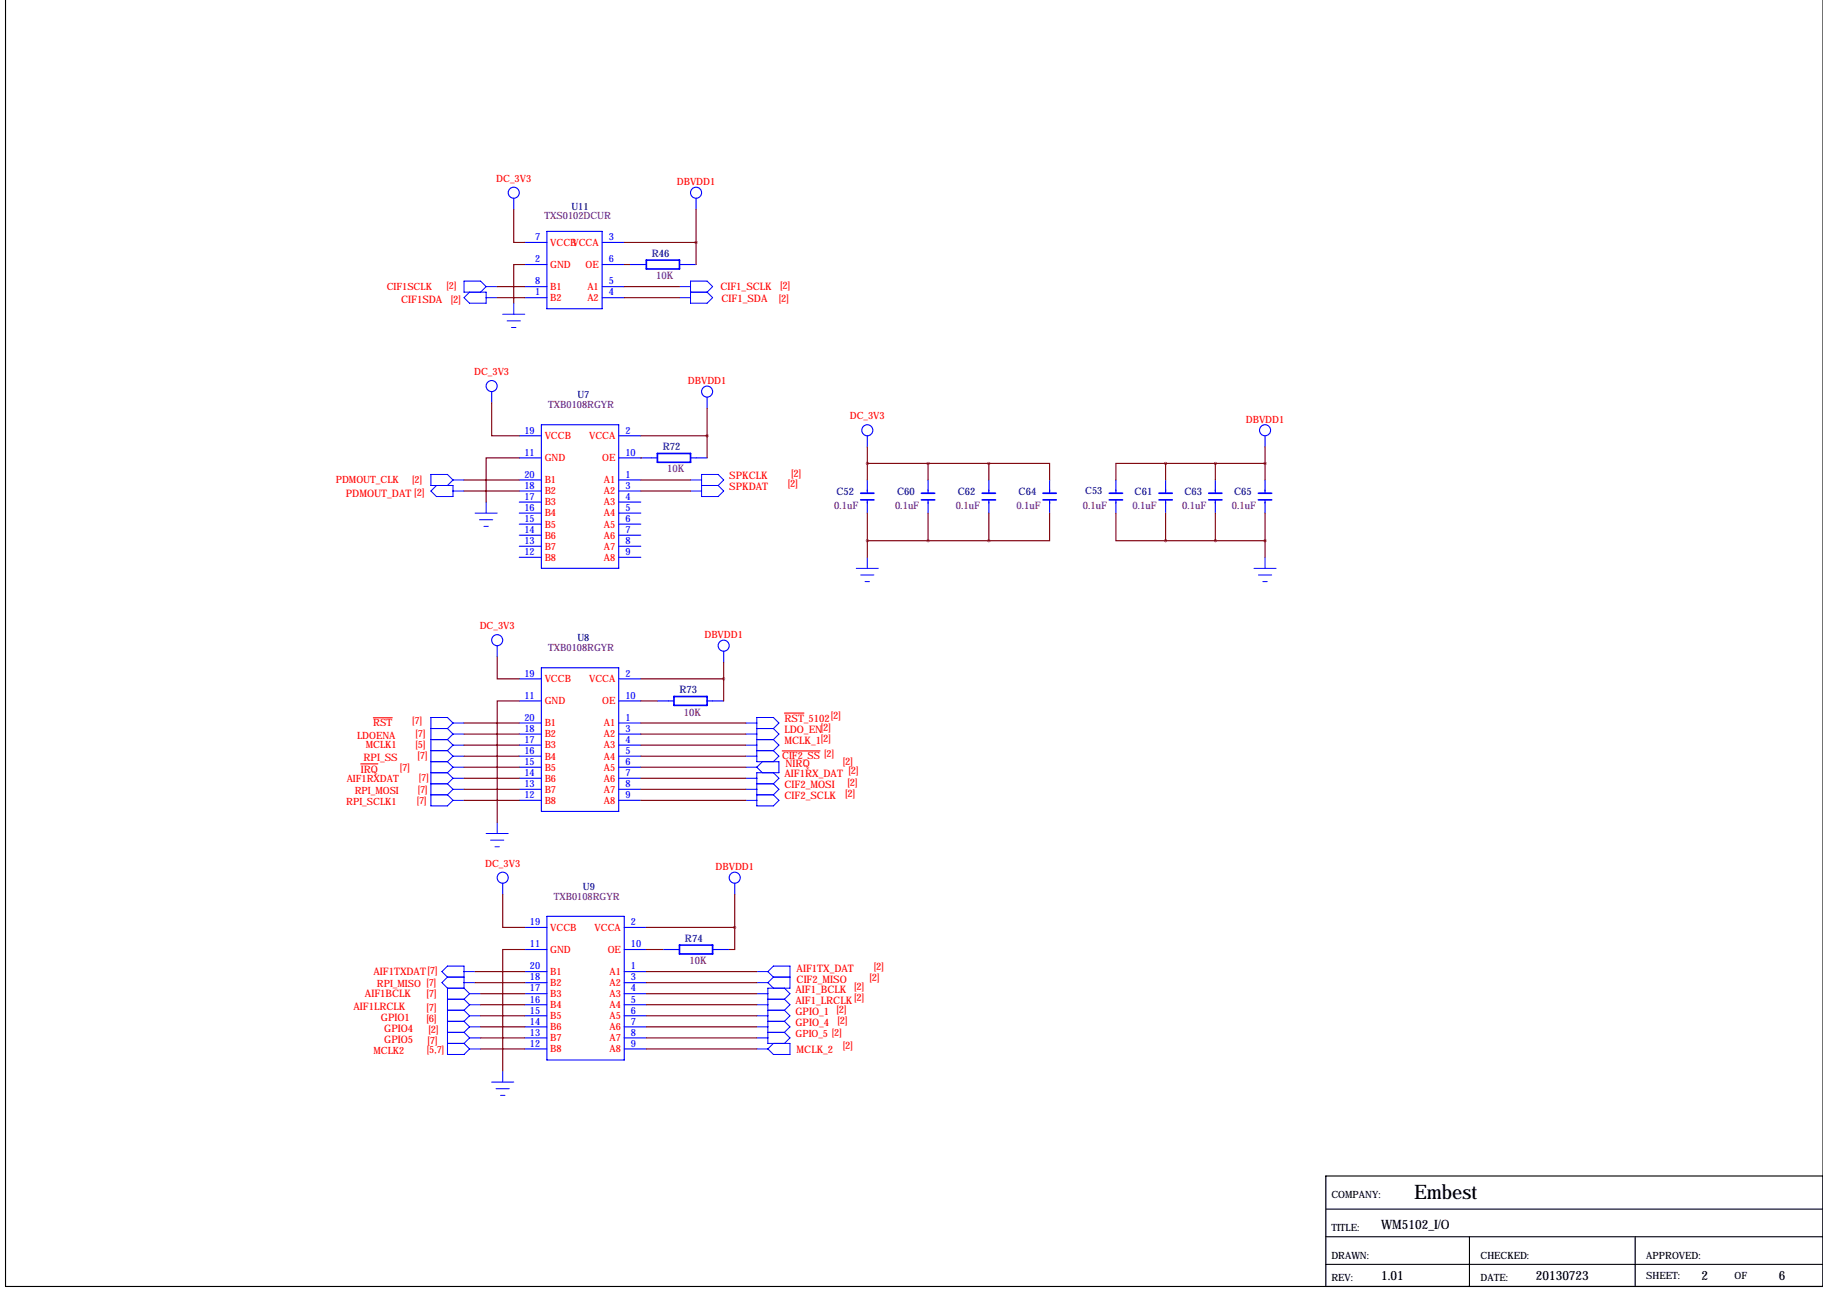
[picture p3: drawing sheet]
<svg xmlns="http://www.w3.org/2000/svg" width="419mm" height="297mm" viewBox="0 0 419 297" stroke-linecap="round" stroke-linejoin="round" font-family="sans-serif">
<path d="M419.1 -.1v295.9h-417.8v-295.9M304.8 278h114.3M419.1 270.4h-114.3v25.4M304.8 290.7h114.3M304.8 284.3h114.3M337.8 284.3v11.5M375.9 284.3v11.5" fill="none" stroke="#000" stroke-width=".25"/>
<g fill="none" stroke="#00f" stroke-width=".38">
<path d="M148.6 59.8h7.6v2h-7.6zM151.1 104.3h7.6v2h-7.6zM197.9 114.9h3M197.9 113.4h3M211.8 114.9h3.1M211.8 113.4h3.1M225.8 114.9h3.1M225.8 113.4h3.1M239.8 114.9h3M239.8 113.4h3M255 114.9h3.1M255 113.4h3.1"/>
<path d="M266.4 114.9h3.1M266.4 113.4h3.1M277.9 114.9h3M277.9 113.4h3M289.3 114.9h3.1M289.3 113.4h3.1M154.9 160.1h7.7v2.1h-7.7zM156.2 217.3h7.6v2h-7.6z"/>
</g>
<g fill="none" stroke="#00f" stroke-width=".25">
<path d="M118.1 45.6v2.5M120.6 55.7h5.1M125.7 53.2h12.7v17.8h-12.7zM138.4 55.7h5.1M160 45.6v2.5M120.6 60.8h5.1M120.6 65.9h5.1M120.6 68.4h5.1M138.4 60.8h5.1M138.4 65.9h5.1M138.4 68.4h5.1M144.8 60.8h3.8"/>
<path d="M156.2 60.8h3.8M113 90v2.6M124.5 97.6h17.7v33.1h-17.7zM162.6 91.3v2.5M119.4 105.3h5.1M119.4 100.2h5.1M119.4 110.3h5.1M119.4 112.9h5.1M119.4 115.4h5.1M119.4 118h5.1M142.2 105.3h8.9M142.2 100.2h5.1"/>
<path d="M142.2 110.3h5.1M142.2 112.9h5.1M142.2 115.4h5.1M142.2 118h5.1M158.7 105.3h3.9M199.4 100.2v2.5M199.4 110.3v3.1M199.4 114.9v3.1M213.4 110.3v3.1M213.4 114.9v3.1M227.3 110.3v3.1M227.3 114.9v3.1"/>
<path d="M241.3 110.3v3.1M241.3 114.9v3.1M256.5 110.3v3.1M256.5 114.9v3.1M268 110.3v3.1M268 114.9v3.1M279.4 110.3v3.1M279.4 114.9v3.1M290.8 100.2v2.5M290.8 110.3v3.1M290.8 114.9v3.1M119.4 120.5h5.1"/>
<path d="M119.4 123h5.1M119.4 125.6h5.1M119.4 128.1h5.1M142.2 120.5h5.1M142.2 123h5.1M142.2 125.6h5.1M142.2 128.1h5.1M114.3 148.4v2.6M119.4 156.1h5.1M124.5 153.5h17.7v33h-17.7zM142.2 156.1h5.1M166.4 149.7v2.6"/>
<path d="M119.4 161.1h5.1M119.4 166.2h5.1M119.4 168.8h5.1M119.4 171.3h5.1M119.4 173.8h5.1M119.4 176.4h5.1M119.4 178.9h5.1M142.2 161.1h5.1M142.2 166.2h5.1M142.2 168.8h5.1M142.2 171.3h5.1M142.2 173.8h5.1"/>
<path d="M142.2 176.4h5.1M142.2 178.9h5.1M151.1 161.1h3.8M162.6 161.1h3.8M119.4 181.5h5.1M119.4 184h5.1M142.2 181.5h5.1M142.2 184h5.1M115.6 203.1v2.5M120.6 218.3h5.1M120.6 213.2h5.1M125.7 210.7h17.8v33h-17.8z"/>
<path d="M143.5 218.3h5.1M143.5 213.2h5.1M152.4 218.3h3.8M163.8 218.3h3.8M168.9 203.1v2.5M120.6 223.4h5.1M120.6 225.9h5.1M120.6 228.5h5.1M120.6 231h5.1M120.6 233.5h5.1M120.6 236.1h5.1M120.6 238.6h5.1"/>
<path d="M143.5 223.4h5.1M143.5 225.9h5.1M143.5 228.5h5.1M143.5 231h5.1M143.5 233.5h5.1M143.5 236.1h5.1M143.5 238.6h5.1M120.6 241.2h5.1M143.5 241.2h5.1"/>
<circle cx="118.1" cy="44.3" r="1.27"/>
<circle cx="160" cy="44.3" r="1.27"/>
<circle cx="113" cy="88.8" r="1.27"/>
<circle cx="162.6" cy="90" r="1.27"/>
<circle cx="199.4" cy="98.9" r="1.27"/>
<circle cx="290.8" cy="98.9" r="1.27"/>
<circle cx="114.3" cy="147.2" r="1.27"/>
<circle cx="166.4" cy="148.4" r="1.27"/>
<circle cx="115.6" cy="201.8" r="1.27"/>
<circle cx="168.9" cy="201.8" r="1.27"/>
</g>
<g fill="none" stroke="#00f" stroke-width=".23">
<path d="M111.8 65.9h2.5M111.8 65.9l-1.3-1.3h-3.8v2.6h5.1v2.5h-3.9l-1.2-1.3 1.2-1.2M111.8 68.4h2.5M111.8 65.9l-1.3 1.3M115.6 72.2h5M116.6 73.8h3M117.6 75.3h1M118.1 69.7v2.5M156.2 65.9h2.5M156.2 68.4h2.5M158.7 64.6h3.9l1.2 1.3-1.2 1.3 1.2 1.2-1.2 1.3h-3.9zM158.7 67.2h3.9"/>
<path d="M104.1 110.3h2.6M104.1 110.3l-1.2-1.2h-3.8v2.5h5v2.6h-3.8l-1.2-1.3 1.2-1.3M104.1 112.9h2.6M104.1 110.3l-1.2 1.3M109.2 118h5.1M110.2 119.5h3.1M111.8 115.4v2.6M158.7 110.3h2.6M158.7 112.9h2.6M161.3 109.1h3.8l1.3 1.2-1.3 1.3 1.3 1.3-1.3 1.3h-3.8zM161.3 111.6h3.8M111.3 121h1"/>
<path d="M196.8 130.7h5.1M197.9 132.2h3M198.9 133.7h1M199.4 128.1v2.6M288.3 130.7h5.1M289.3 132.2h3.1M290.3 133.7h1M290.8 128.1v2.6M99.1 172.6h3.8M99.1 175.1h3.8M99.1 170h3.8M99.1 167.5h3.8"/>
<path d="M99.1 177.7h3.8M102.9 177.7l1.2 1.2M102.9 175.1l1.2 1.3M102.9 167.5l1.2 1.3M102.9 170l1.2 1.3M102.9 172.6l1.2 1.2M104.1 166.2l-1.2-1.2h-3.8v20.3h3.8l1.2-1.3M104.1 173.8h2.6M104.1 171.3h2.6M104.1 168.8h2.6M104.1 166.2h2.6M104.1 176.4h2.6"/>
<path d="M104.1 178.9h2.6M104.1 178.9l-1.2 1.3M104.1 176.4l-1.2 1.3M104.1 166.2l-1.2 1.3M104.1 168.8l-1.2 1.2M104.1 171.3l-1.2 1.3M104.1 173.8l-1.2 1.3M171.4 173.8h2.6M171.4 171.3h2.6M171.4 168.8h2.6M171.4 166.2h2.6M171.4 176.4h2.6"/>
<path d="M171.4 178.9h2.6M174 172.6h3.8M174 170h3.8M174 167.5h3.8M174 176.4l1.3 1.3M175.3 175.1l-1.3 1.3M177.8 167.5l1.3-1.3-1.3-1.2h-3.8v10.1h5.1v2.6h-5.1v7.6h3.8l1.3-1.3-1.3-1.3M177.8 172.6l1.3 1.2-1.3 1.3M177.8 170l1.3 1.3-1.3 1.3M177.8 167.5l1.3 1.3-1.3 1.2M177.8 177.7l1.3 1.2-1.3 1.3M99.1 180.2h3.8"/>
<path d="M99.1 182.7h3.8M102.9 180.2l1.2 1.3M102.9 182.7l1.2 1.3M104.1 181.5h2.6M104.1 184h2.6M104.1 181.5l-1.2 1.2M111.8 191.6h5M112.8 193.2h3M113.8 194.7h1M114.3 189.1v2.5M171.4 181.5h2.6M171.4 184h2.6"/>
<path d="M174 180.2h3.8M174 182.7h3.8M177.8 180.2l1.3 1.3-1.3 1.2M102.9 224.6l-1.3-1.2 1.3-1.3h3.8v5.1M102.9 224.6h3.8M102.9 227.2h3.8M102.9 224.6l-1.3 1.3 1.3 1.3M102.9 229.7h3.8M102.9 232.3h3.8M102.9 234.8h3.8M102.9 237.3h3.8M102.9 239.9h3.8"/>
<path d="M102.9 227.2v15.2h3.8l1.2-1.2M106.7 223.4h2.5M106.7 225.9h2.5M106.7 239.9l1.2 1.3M106.7 237.3l1.2 1.3M106.7 234.8l1.2 1.3M106.7 232.3l1.2 1.2M106.7 229.7l1.2 1.3M106.7 227.2l1.2 1.3M107.9 228.5h2.6M107.9 231h2.6M107.9 233.5h2.6"/>
<path d="M107.9 236.1h2.6M107.9 238.6h2.6M107.9 238.6l-1.2 1.3M107.9 236.1l-1.2 1.2M107.9 233.5l-1.2 1.3M107.9 231l-1.2 1.3M107.9 228.5l-1.2 1.2M174 223.4h2.5M174 225.9h2.5M174 228.5h2.5M174 231h2.5M174 233.5h2.5"/>
<path d="M174 236.1h2.5M174 238.6h2.5M176.5 223.4l1.3 1.2M176.5 223.4l1.3-1.3h3.8v5.1h-5.1v12.7h5.1v2.5h-3.8l-1.3-1.2M176.5 225.9l1.3 1.3M176.5 229.7h3.8M176.5 232.3h3.8M176.5 234.8h3.8M176.5 237.3h3.8M177.8 224.6h3.8M177.8 224.6l-1.3 1.3M177.8 239.9l-1.3 1.3"/>
<path d="M180.3 227.2l1.3 1.3-1.3 1.2M180.3 229.7l1.3 1.3-1.3 1.3M180.3 232.3l1.3 1.2-1.3 1.3M180.3 234.8l1.3 1.3-1.3 1.2M180.3 237.3l1.3 1.3-1.3 1.3M107.9 241.2h2.6M113 248.8h5.1M114 250.3h3.1M115.1 251.8h1M115.6 246.2v2.6M174 241.2h2.5"/>
</g>
<path d="M82.9 175.6h4M85.8 165h4.4M179.8 172.6h8.7M180.3 163.9h4.5" fill="none" stroke="#f00" stroke-width=".25"/>
<g fill="none" stroke="#800000" stroke-width=".25">
<path d="M118.1 48.1v7.6h2.5M143.5 55.7h16.5M160 48.1v12.7M114.3 65.9h6.3M114.3 68.4h6.3M120.6 60.8h-2.5v8.9M143.5 65.9h12.7M143.5 68.4h12.7M143.5 60.8h1.3M113 92.6v7.6h6.4M162.6 93.8v11.5M106.7 110.3h12.7"/>
<path d="M106.7 112.9h12.7M119.4 105.3h-7.6v10.1M147.3 105.3h.1M147.3 110.3h11.4M147.3 112.9h11.4M147.3 100.2h15.3M199.4 102.7v7.6M199.4 118v10.1M199.4 106.5h27.9M213.4 106.5v3.8M213.4 118v6.3M227.3 106.5h14v3.8"/>
<path d="M227.3 106.5v3.8M227.3 118v6.3M241.3 118v6.3h-14M256.5 118v6.3h11.5M268 106.5h-11.5v3.8M268 106.5v3.8M268 118v6.3M268 106.5h22.8M279.4 106.5v3.8M279.4 118v6.3M290.8 102.7v7.6M290.8 118v10.1"/>
<path d="M199.4 124.3h27.9M268 124.3h22.8M114.3 151v5.1h5.1M147.3 156.1h19.1M166.4 152.3v8.8M106.7 168.8h12.7M106.7 171.3h12.7M106.7 166.2h12.7M106.7 178.9h12.7M106.7 176.4h12.7M106.7 173.8h12.7M119.4 161.1h-5.1v28"/>
<path d="M147.3 168.8h24.1M147.3 171.3h24.1M147.3 166.2h24.1M147.3 178.9h24.1M147.3 176.4h24.1M147.3 161.1h3.8M147.3 173.8h24.1M106.7 181.5h12.7M106.7 184h12.7M147.3 181.5h24.1M147.3 184h24.1M115.6 205.6v7.6h5"/>
<path d="M120.6 218.3h-5v27.9M148.6 213.2h20.3M148.6 218.3h3.8M168.9 213.2v5.1h-1.3M168.9 205.6v7.6M109.2 223.4h11.4M109.2 225.9h11.4M110.5 228.5h10.1M110.5 238.6h10.1M110.5 233.5h10.1M110.5 236.1h10.1M110.5 231h10.1"/>
<path d="M148.6 228.5h25.4M148.6 238.6h25.4M148.6 233.5h25.4M148.6 236.1h25.4M148.6 223.4h25.4M148.6 231h25.4M148.6 225.9h25.4M110.5 241.2h10.1M148.6 241.2h25.4"/>
</g>
<path d="M162.5 100.2a.05 .05 0 0 0 .1 0 .05 .05 0 0 0-.1 0zM227.3 106.5a.05 .05 0 0 0 .1 0 .05 .05 0 0 0-.1 0zM213.3 106.5a.05 .05 0 0 0 .1 0 .05 .05 0 0 0-.1 0zM227.3 124.3a.05 .05 0 0 0 .1 0 .05 .05 0 0 0-.1 0zM213.3 124.3a.05 .05 0 0 0 .1 0 .05 .05 0 0 0-.1 0zM267.9 106.5a.05 .05 0 0 0 .1 0 .05 .05 0 0 0-.1 0zM290.8 106.5a.05 .05 0 0 0 .1 0 .05 .05 0 0 0-.1 0zM267.9 124.3a.05 .05 0 0 0 .1 0 .05 .05 0 0 0-.1 0zM290.8 124.3a.05 .05 0 0 0 .1 0 .05 .05 0 0 0-.1 0zM166.3 156.1a.05 .05 0 0 0 .1 0 .05 .05 0 0 0-.1 0z" fill="#800000" stroke="#800000" stroke-width=".63"/>
<text font-size="4.6" x="325.1" y="275.7">Embest</text>
<g font-size="3">
<text x="317.5" y="282.5">WM5102_I/O</text>
<text x="317.5" y="294.2">1.01</text>
<text x="353.1" y="294.2">20130723</text>
<text x="391.2" y="294.2">2</text>
<text x="408.9" y="294.2">6</text>
</g>
<g font-size="2.4" fill="#000080">
<text x="149.9" y="59">R46</text>
<text x="152.4" y="103.5">R72</text>
<text x="192.3" y="113.7">C52</text>
<text x="206.2" y="113.7">C60</text>
<text x="220.2" y="113.7">C62</text>
<text x="234.2" y="113.7">C64</text>
<text x="260.9" y="113.7">C61</text>
<text x="272.3" y="113.7">C63</text>
<text x="283.7" y="113.7">C65</text>
<text x="156.2" y="159.4">R73</text>
<text x="157.5" y="216.5">R74</text>
</g>
<g font-size="2.4" fill="#800080">
<text x="150.9" y="64.2">10K</text>
<text x="153.4" y="108.6">10K</text>
<text x="191.8" y="117">0.1uF</text>
<text x="205.8" y="117">0.1uF</text>
<text x="219.7" y="117">0.1uF</text>
<text x="233.7" y="117">0.1uF</text>
<text x="248.9" y="117">0.1uF</text>
<text x="260.4" y="117">0.1uF</text>
<text x="271.8" y="117">0.1uF</text>
<text x="283.2" y="117">0.1uF</text>
<text x="157.2" y="164.5">10K</text>
<text x="158.5" y="221.7">10K</text>
</g>
<g font-size="2.4" fill="#f00">
<text x="92.2" y="69.7">CIF1SDA</text>
<text x="103.6" y="69.8">[2]</text>
<text x="165.6" y="66.7">CIF1_SCLK</text>
<text x="165.9" y="69.5">CIF1_SDA</text>
<text x="179.1" y="69.5">[2]</text>
<text x="179.3" y="66.5">[2]</text>
<text x="167.6" y="110.1">SPKCLK</text>
<text x="167.6" y="112.6">SPKDAT</text>
<text x="181.1" y="111.9">[2]</text>
<text x="181.9" y="109.6">[2]</text>
<text x="79.5" y="114.2">PDMOUT_DAT [2]</text>
<text x="180.3" y="166">RST_5102</text>
<text x="191" y="165.3">[2]</text>
<text x="180.3" y="171.1">MCLK_1[2]</text>
<text x="180.3" y="168.5">LDO_EN[2]</text>
<text x="82.9" y="177.7">IRQ</text>
<text x="83.6" y="174.9">RPI_SS</text>
<text x="91.9" y="177.2">[7]</text>
<text x="96" y="174.4">[7]</text>
<text x="180.3" y="178.7">AIF1RX_DAT</text>
<text x="180.6" y="176.4">NIRQ</text>
<text x="193.8" y="175.9">[2]</text>
<text x="195.1" y="178">[2]</text>
<text x="180.3" y="181.2">CIF2_MOSI</text>
<text x="180.3" y="183.8">CIF2_SCLK</text>
<text x="194.3" y="183.3">[2]</text>
<text x="194.8" y="180.8">[2]</text>
<text x="85.9" y="224.1">AIF1TXDAT[7]</text>
<text x="183.1" y="223.4">AIF1TX_DAT</text>
<text x="183.1" y="225.9">CIF2_MISO</text>
<text x="196.3" y="227.5">[2]</text>
<text x="199.9" y="225.5">[2]</text>
<text x="200.9" y="222.9">[2]</text>
<text x="81.3" y="232.3">AIF1LRCLK</text>
<text x="83.9" y="229.2">AIF1BCLK</text>
<text x="98" y="232.3">[7]</text>
<text x="98" y="229.3">[7]</text>
<text x="182.9" y="228.2">AIF1_BCLK</text>
<text x="182.9" y="230.7">AIF1_LRCLK</text>
<text x="182.9" y="233.3">GPIO_1 [2]</text>
<text x="196.3" y="230">[2]</text>
<text x="87.6" y="234.8">GPIO1</text>
<text x="88.3" y="239.9">GPIO5</text>
<text x="88.3" y="237.3">GPIO4</text>
<text x="98" y="234.9">[6]</text>
<text x="98.3" y="239.9">[7]</text>
<text x="98.5" y="237.4">[2]</text>
<text x="182.9" y="235.8">GPIO_4</text>
<text x="192.5" y="235.4">[2]</text>
<text x="183.1" y="242.2">MCLK_2</text>
<text x="193.8" y="241.2">[2]</text>
</g>
<g font-size="2.3" fill="#f00">
<text x="114.1" y="41.8">DC_3V3</text>
<text x="155.6" y="42.5">DBVDD1</text>
<text x="126.5" y="56.5">VCCBVCCA</text>
<text x="126.5" y="61.6">GND</text>
<text x="134.6" y="61.6">OE</text>
<text x="88.9" y="66.7">CIF1SCLK</text>
<text x="102.7" y="66.4">[2]</text>
<text x="126.5" y="66.7">B1</text>
<text x="126.5" y="69.2">B2</text>
<text x="135" y="66.7">A1</text>
<text x="135" y="69.2">A2</text>
<text x="109" y="86.2">DC_3V3</text>
<text x="158.1" y="88.3">DBVDD1</text>
<text x="125.2" y="101">VCCB</text>
<text x="135.4" y="101">VCCA</text>
<text x="195.4" y="96.4">DC_3V3</text>
<text x="286.4" y="97.1">DBVDD1</text>
<text x="125.2" y="106">GND</text>
<text x="138.4" y="106">OE</text>
<text x="77.2" y="111.1">PDMOUT_CLK</text>
<text x="94.8" y="111.1">[2]</text>
<text x="125.2" y="111.1">B1</text>
<text x="125.2" y="113.7">B2</text>
<text x="138.8" y="111.1">A1</text>
<text x="138.8" y="113.7">A2</text>
<text x="125.2" y="116.2">B3</text>
<text x="125.2" y="118.7">B4</text>
<text x="138.8" y="116.2">A3</text>
<text x="138.8" y="118.7">A4</text>
<text x="125.2" y="121.3">B5</text>
<text x="125.2" y="123.8">B6</text>
<text x="138.8" y="121.3">A5</text>
<text x="138.8" y="123.8">A6</text>
<text x="125.2" y="126.4">B7</text>
<text x="125.2" y="128.9">B8</text>
<text x="138.8" y="126.4">A7</text>
<text x="138.8" y="128.9">A8</text>
<text x="110.3" y="144.6">DC_3V3</text>
<text x="162" y="146.7">DBVDD1</text>
<text x="125.2" y="156.8">VCCB</text>
<text x="125.2" y="161.9">GND</text>
<text x="135.4" y="156.8">VCCA</text>
<text x="138.4" y="161.9">OE</text>
<text x="85.8" y="167">RST</text>
<text x="94.8" y="166.5">[7]</text>
<text x="125.2" y="167">B1</text>
<text x="138.8" y="167">A1</text>
<text x="82.1" y="169.8">LDOENA</text>
<text x="84.1" y="172.1">MCLK1</text>
<text x="95.6" y="169.5">[7]</text>
<text x="95.6" y="172.1">[5]</text>
<text x="125.2" y="169.5">B2</text>
<text x="125.2" y="172.1">B3</text>
<text x="138.8" y="169.5">A2</text>
<text x="138.8" y="172.1">A3</text>
<text x="79.7" y="179.7">AIF1RXDAT</text>
<text x="96.3" y="179.4">[7]</text>
<text x="125.2" y="174.6">B4</text>
<text x="125.2" y="177.2">B5</text>
<text x="125.2" y="179.7">B6</text>
<text x="138.8" y="174.6">A4</text>
<text x="138.8" y="177.2">A5</text>
<text x="138.8" y="179.7">A6</text>
<text x="179.8" y="174.6">CIF2_SS [2]</text>
<text x="79.6" y="185">RPI_SCLK1</text>
<text x="81.6" y="182.5">RPI_MOSI</text>
<text x="95.8" y="184.8">[7]</text>
<text x="96.1" y="182.2">[7]</text>
<text x="125.2" y="182.2">B7</text>
<text x="125.2" y="184.8">B8</text>
<text x="138.8" y="182.2">A7</text>
<text x="138.8" y="184.8">A8</text>
<text x="111.6" y="199.2">DC_3V3</text>
<text x="164.5" y="200">DBVDD1</text>
<text x="126.5" y="214">VCCB</text>
<text x="136.7" y="214">VCCA</text>
<text x="126.5" y="219.1">GND</text>
<text x="139.7" y="219.1">OE</text>
<text x="86.6" y="226.9">RPI_MISO [7]</text>
<text x="126.5" y="224.1">B1</text>
<text x="126.5" y="226.7">B2</text>
<text x="140.1" y="224.1">A1</text>
<text x="140.1" y="226.7">A2</text>
<text x="126.5" y="229.2">B3</text>
<text x="126.5" y="231.8">B4</text>
<text x="140.1" y="229.2">A3</text>
<text x="140.1" y="231.8">A4</text>
<text x="126.5" y="234.3">B5</text>
<text x="126.5" y="236.8">B6</text>
<text x="126.5" y="239.4">B7</text>
<text x="140.1" y="234.3">A5</text>
<text x="140.1" y="236.8">A6</text>
<text x="140.1" y="239.4">A7</text>
<text x="182.9" y="238.4">GPIO_5 [2]</text>
<text x="85.8" y="242.4">MCLK2</text>
<text x="98.2" y="242.2">[5,7]</text>
<text x="126.5" y="241.9">B8</text>
<text x="140.1" y="241.9">A8</text>
</g>
<g font-size="2.3" fill="#800080">
<text x="125.2" y="50.4">TXS0102DCUR</text>
<text x="126" y="93.8">TXB0108RGYR</text>
<text x="126" y="149.7">TXB0108RGYR</text>
<text x="127.3" y="206.9">TXB0108RGYR</text>
</g>
<g font-size="2.3" fill="#000080">
<text x="131.4" y="48.4">U11</text>
<text x="132.7" y="91.6">U7</text>
<text x="249.5" y="113.7">C53</text>
<text x="132.7" y="147.4">U8</text>
<text x="134" y="204.6">U9</text>
</g>
<g font-size="2.3" fill="#00f">
<text x="123" y="55.2">7</text>
<text x="140" y="55.2">3</text>
<text x="123" y="60.3">2</text>
<text x="123" y="65.4">8</text>
<text x="140" y="60.3">6</text>
<text x="140" y="65.4">5</text>
<text x="123" y="67.9">1</text>
<text x="140" y="67.9">4</text>
<text x="120.6" y="99.7">19</text>
<text x="143.8" y="99.7">2</text>
<text x="120.6" y="104.8">11</text>
<text x="143.8" y="104.8">10</text>
<text x="120.6" y="109.8">20</text>
<text x="120.6" y="112.4">18</text>
<text x="143.8" y="109.8">1</text>
<text x="143.8" y="112.4">3</text>
<text x="120.6" y="114.9">17</text>
<text x="120.6" y="117.5">16</text>
<text x="143.8" y="114.9">4</text>
<text x="143.8" y="117.5">5</text>
<text x="120.6" y="120">15</text>
<text x="120.6" y="122.5">14</text>
<text x="120.6" y="125.1">13</text>
<text x="143.8" y="120">6</text>
<text x="143.8" y="122.5">7</text>
<text x="143.8" y="125.1">8</text>
<text x="120.6" y="127.6">12</text>
<text x="143.8" y="127.6">9</text>
<text x="120.6" y="155.6">19</text>
<text x="143.8" y="155.6">2</text>
<text x="120.6" y="160.6">11</text>
<text x="143.8" y="160.6">10</text>
<text x="120.6" y="165.7">20</text>
<text x="143.8" y="165.7">1</text>
<text x="120.6" y="168.3">18</text>
<text x="120.6" y="170.8">17</text>
<text x="120.6" y="173.3">16</text>
<text x="143.8" y="168.3">3</text>
<text x="143.8" y="170.8">4</text>
<text x="143.8" y="173.3">5</text>
<text x="120.6" y="175.9">15</text>
<text x="120.6" y="178.4">14</text>
<text x="143.8" y="175.9">6</text>
<text x="143.8" y="178.4">7</text>
<text x="120.6" y="181">13</text>
<text x="120.6" y="183.5">12</text>
<text x="143.8" y="181">8</text>
<text x="143.8" y="183.5">9</text>
<text x="121.8" y="212.7">19</text>
<text x="145" y="212.7">2</text>
<text x="121.8" y="217.8">11</text>
<text x="145" y="217.8">10</text>
<text x="121.8" y="222.9">20</text>
<text x="121.8" y="225.4">18</text>
<text x="121.8" y="228">17</text>
<text x="145" y="222.9">1</text>
<text x="145" y="225.4">3</text>
<text x="145" y="228">4</text>
<text x="121.8" y="230.5">16</text>
<text x="121.8" y="233">15</text>
<text x="145" y="230.5">5</text>
<text x="145" y="233">6</text>
<text x="121.8" y="235.6">14</text>
<text x="121.8" y="238.1">13</text>
<text x="145" y="235.6">7</text>
<text x="145" y="238.1">8</text>
<text x="121.8" y="240.7">12</text>
<text x="145" y="240.7">9</text>
</g>
<g font-size="2.3">
<text x="306.1" y="275.4">COMPANY:</text>
<text x="306.1" y="283.1">TITLE:</text>
<text x="306.1" y="289.4">DRAWN:</text>
<text x="340.4" y="289.4">CHECKED:</text>
<text x="378.5" y="294">SHEET:</text>
<text x="378.5" y="289.4">APPROVED:</text>
<text x="398.8" y="294">OF</text>
<text x="306.1" y="294.5">REV:</text>
<text x="340.4" y="294.5">DATE:</text>
</g>
</svg>
